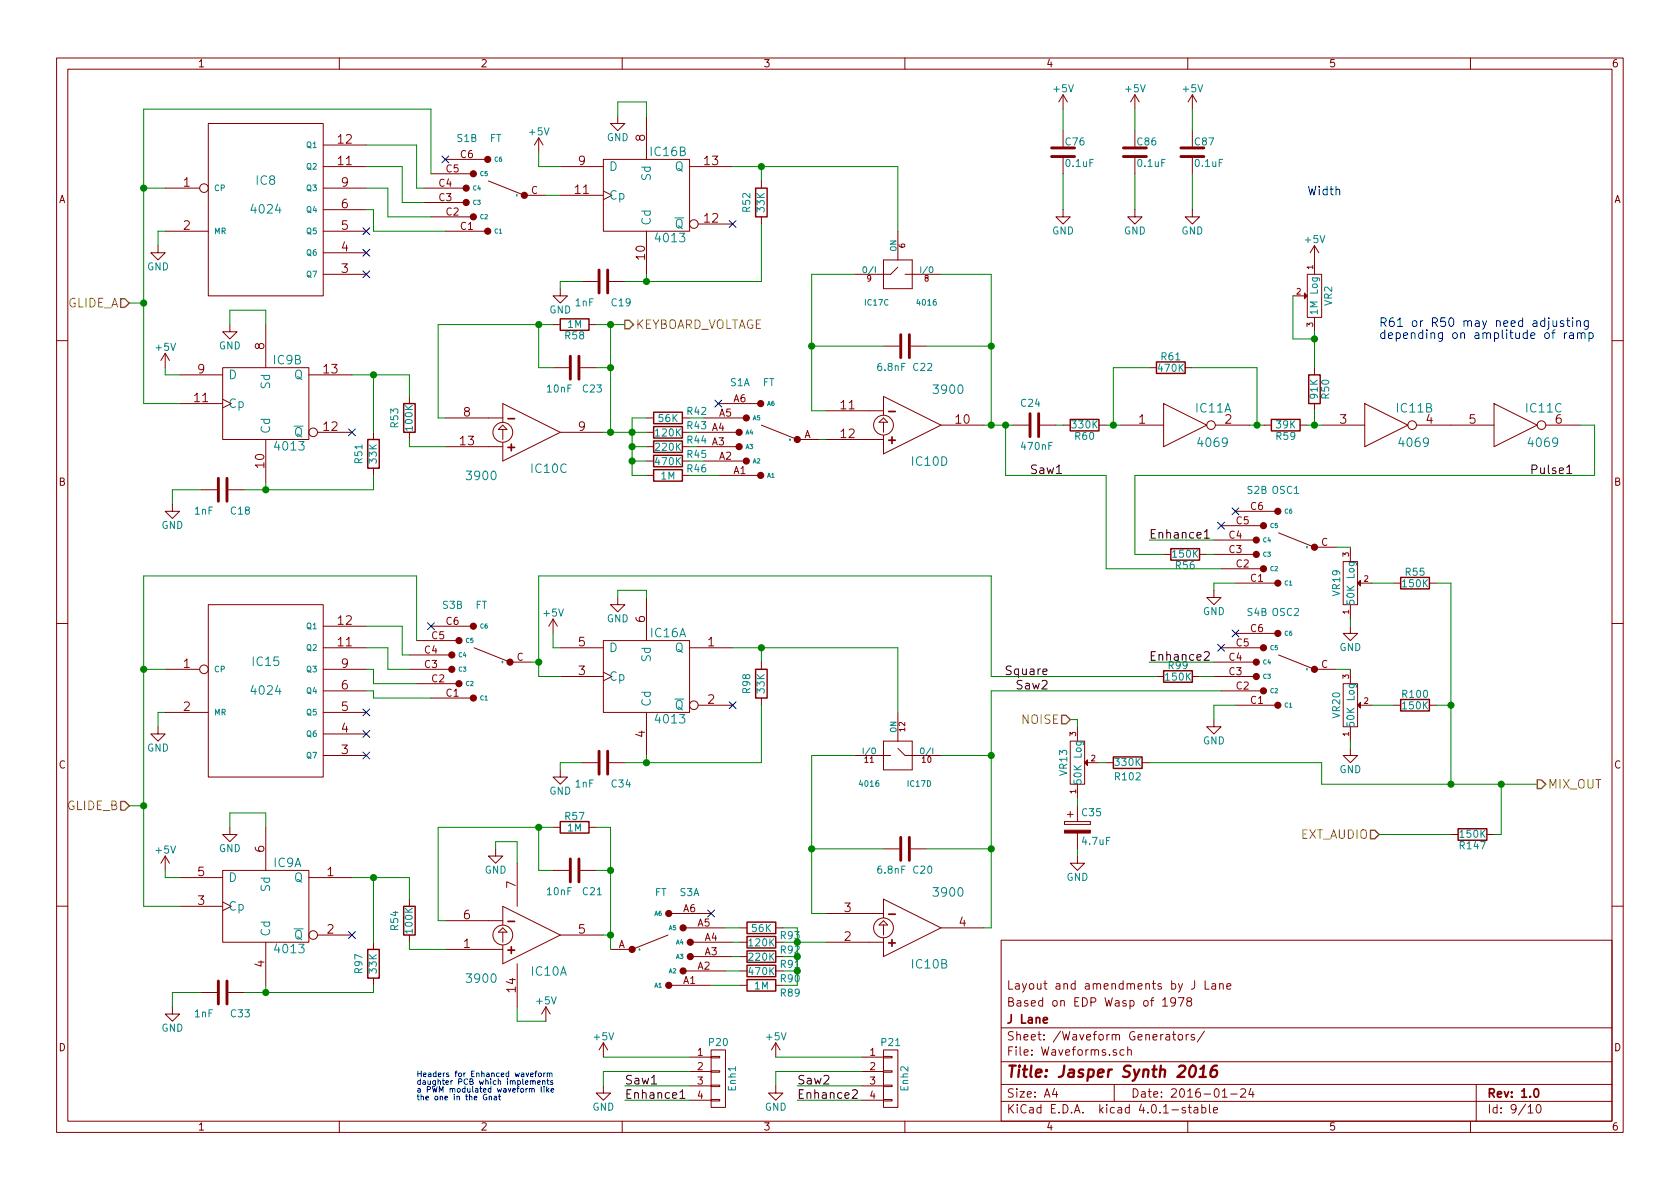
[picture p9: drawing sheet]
<svg xmlns="http://www.w3.org/2000/svg" width="297mm" height="210mm" viewBox="0 0 297 210" stroke-linecap="round" stroke-linejoin="round" font-family="sans-serif">
<g fill="none" stroke="#840000" stroke-width=".18">
<path d="M10 10.3h277v189.9h-277zM12 12.2h273v186.1h-273zM60 10.3v1.9M110 10.3v1.9M160 10.3v1.9M188 16.8v2.5M188 16.8l-.8 1.2M188 16.8l.7 1.2M200.7 16.8v2.5M200.7 16.8l-.8 1.2M200.7 16.8l.7 1.2M210 10.3v1.9"/>
<path d="M210.8 16.8v2.5M210.8 16.8l-.7 1.2M210.8 16.8l.8 1.2M260 10.3v1.9M29.2 33.3h6.1M36.8 21.8h20.3v30.5h-20.3zM57.1 33.3h7.7M57.1 37.1h7.7M57.1 29.5h7.7M57.1 25.6h7.7M74.9 33.3h7.6M74.9 35.8h7.6"/>
<path d="M76.2 38.3h7.6M76.2 30.7h7.6M78.7 28.2h7.7M86.4 32l6.3 2.5M92.5 34.5h4M95.2 24.4l-.7 1.2M95.2 24.4v2.5M95.2 24.4l.8 1.2M99.1 29.5h7.6M99.1 34.5h7.6M106.7 28.2h15.2v12.7h-15.2zM106.7 33.8l1.5 .7-1.5 .8"/>
<path d="M109.2 20.6v1.2h1.3l-1.3 1.3-1.3-1.3h1.3M114.3 20.6v7.6M121.9 29.5h7.6M123.4 39.6h6.1M134.6 32v1.3M134.6 38.3v1.3M188 37.1v1.2h1.2l-1.2 1.3-1.3-1.3h1.3M188 23.1v2.8M188 27.9v2.8M200.7 37.1v1.2h1.2l-1.2 1.3-1.3-1.3h1.3M200.7 23.1v2.8M200.7 27.9v2.8"/>
<path d="M210.8 37.1v1.2h1.3l-1.3 1.3-1.3-1.3h1.3M210.8 23.1v2.8M210.8 27.9v2.8M27.9 43.4v1.3h1.3l-1.3 1.3-1.2-1.3h1.2M29.2 40.9h7.6M40.6 57.4v1.3h1.3l-1.3 1.2-1.2-1.2h1.2M47 57.4v7.6M57.1 40.9h7.7M57.1 48.5h7.7M57.1 44.7h7.7M78.7 40.9h7.7M97.8 57.4h1.3"/>
<path d="M99.1 51v1.3h1.2l-1.2 1.3-1.3-1.3h1.3M102.9 49.8h2.8M104.1 57.4h1.3M107.7 49.8h2.8M114.3 40.9v7.6M151.1 48.5h5.1M156.2 46v2.5zM156.2 46h2.5zM156.2 48.5h1.3zM156.2 48.5v2.5zM156.2 51h5.1zM158.7 46h2.6z"/>
<path d="M158.7 47.2l-1.2 1.3M158.7 40.9v5.1M160 48.5h6.4M161.3 46v5zM228.6 52.3h2M231.1 48.5h2.6v7.6h-2.6zM232.4 43.4v5.1M232.4 56.1v2.6M232.4 43.4l-.8 1.3M232.4 43.4l.8 1.3M10 60.2h2M29.2 62.5l-.8 1.2"/>
<path d="M29.2 62.5v2.5M29.2 62.5l.8 1.2M31.7 66.3h7.7M31.7 71.4h7.7M39.4 65h15.2v12.7h-15.2zM39.4 70.6l1.5 .8-1.5 .7M47 77.7v7.6M54.6 66.3h7.6M56.1 76.4h6.1M66 76.4v1.3M72.4 70.1v1.3M72.4 76.4v1.3"/>
<path d="M78.7 73.9h10.2M78.7 79h10.2M88.1 75.9l.8-.7 .7 .7zM88.9 74.7v-3.3l10.2 5M88.9 75.9v1.8M97.8 65h2.8M99.1 76.4h7.6M99.1 76.4l-10.2 5.1v-3.2M102.6 65h2.8M114.3 76.4h1.3M114.3 73.9h1.3M114.3 79h1.3"/>
<path d="M120.6 76.4h1.3M120.6 73.9h1.3M120.6 79h1.3M123.2 76.4h7.6M123.2 79h7.6M124.5 73.9h7.6M127 71.4h7.6M134.6 75.2l6.4 2.5M140.8 77.7h4M146 72.6h10.2M146 77.7h10.2M155.4 74.7l.8-.8 .7 .8z"/>
<path d="M156.2 73.4v-3.3l10.2 5.1M156.2 74.7v1.7M156.2 61.2h2.8M161 61.2h2.8M166.4 75.2l-10.2 5.1v-3.3M166.4 75.2h7.6M179.1 75.2h2.8M183.9 75.2h2.8M188 75.2h1.2M194.3 75.2h1.3M198.1 75.2h7.6M203.2 65h1.3"/>
<path d="M205.7 71.4l7.7 3.8-7.7 3.8zM209.5 65h1.3M214.9 75.2h6.1M223.5 75.2h1.3M229.9 75.2h1.2M232.4 65v1.3M232.4 71.4v1.2M233.7 75.2h7.6M241.3 71.4l7.6 3.8-7.6 3.8zM250.4 75.2h13.8M264.2 71.4l7.6 3.8-7.6 3.8zM273.3 75.2h6.1"/>
<path d="M285 60.2h2M30.5 89.1v1.3h1.2l-1.2 1.3-1.3-1.3h1.3M35.6 86.6h2.8M40.4 86.6h2.8M66 82.8v1.3M114.3 84.1h1.3M114.3 81.5h1.3M120.6 84.1h1.3M120.6 81.5h1.3M124.5 81.5h7.6M127 84.1h7.6M205.7 98h1.3"/>
<path d="M212.1 98h1.3M214.6 98h7.6M214.6 95.5h7.6M215.9 93h7.6M218.4 90.4h7.7M226.1 94.2l6.3 2.6M232.2 96.8h4M237.5 99.3h2.5v7.6h-2.5zM238.8 96.8v2.5M10 110.3h2M29.2 118.4h6.1M36.8 106.9h20.3v30.5h-20.3z"/>
<path d="M57.1 118.4h7.7M57.1 114.5h7.7M57.1 110.7h7.7M72.4 118.4h7.6M72.4 115.8h7.6M73.7 113.3h7.6M76.2 110.7h7.6M83.8 114.5l6.4 2.6M90 117.1h4M97.8 109.5l-.8 1.2M97.8 109.5v2.5M97.8 109.5l.8 1.2"/>
<path d="M99.1 114.5h7.6M99.1 119.6h7.6M106.7 113.3h15.2v12.7h-15.2zM106.7 118.9l1.5 .7-1.5 .8M109.2 105.7v1.2h1.3l-1.3 1.3-1.3-1.3h1.3M114.3 105.7v7.6M121.9 114.5h7.6M134.6 117.1v1.3M204.5 119.6h1.2M210.8 119.6h1.3M214.6 104.4v1.3h1.3l-1.3 1.2-1.2-1.2h1.2M214.6 119.6h7.6"/>
<path d="M214.6 117.1h7.6M215.9 114.5h7.6M215.9 100.6h7.6M218.4 103.1h7.7M218.4 112h7.7M226.1 115.8l6.3 2.6M232.2 118.4h4M238.8 110.7v1.3h1.2l-1.2 1.3-1.3-1.3h1.3M238.8 106.9v2.6M238.8 118.4v2.5M240.5 103.1h2.1M246.4 103.1h1.2"/>
<path d="M252.7 103.1h1.3M285 110.3h2M27.9 128.5v1.3h1.3l-1.3 1.3-1.2-1.3h1.2M29.2 126h7.6M57.1 126h7.7M57.1 133.6h7.7M57.1 129.8h7.7M57.1 122.2h7.7M73.7 120.9h7.6M76.2 123.4h7.6M99.1 136.1v1.3h1.2l-1.2 1.3-1.3-1.3h1.3M102.9 134.9h2.8"/>
<path d="M107.7 134.9h2.8M114.3 126v7.6M123.4 124.7h6.1M134.6 123.4v1.3M151.1 133.6h6.4M156.2 131.1h2.5zM156.2 136.1h5.1zM156.2 131.1v5zM158.7 131.1h2.6zM158.7 126v5.1M158.7 132.3l1.3 1.3M160 133.6h1.3z"/>
<path d="M161.3 131.1v2.5zM161.3 133.6v2.5zM161.3 133.6h5.1M189.2 131.1h2.6v7.6h-2.6zM190.5 128.5v2.6M190.5 138.7v2.5M192.3 134.9h2M195.6 134.9h1.2M201.9 134.9h1.3M214.6 127.2v1.3h1.3l-1.3 1.3-1.2-1.3h1.2M215.9 122.2h7.6M218.4 124.7h7.7"/>
<path d="M237.5 120.9h2.5v7.6h-2.5zM238.8 132.3v1.3h1.2l-1.2 1.3-1.3-1.3h1.3M238.8 128.5v2.6M240.5 124.7h2.1M246.4 124.7h1.2M252.7 124.7h1.3M29.2 151.4v2.5M29.2 151.4l-.8 1.2M29.2 151.4l.8 1.2M31.7 155.2h7.7M39.4 153.9h15.2v12.7h-15.2zM39.4 159.5l1.5 .8-1.5 .7"/>
<path d="M40.6 146.3v1.3h1.3l-1.3 1.2-1.2-1.2h1.2M47 146.3v7.6M54.6 155.2h7.6M72.4 159v1.3M87.6 150.1v1.3h1.3l-1.3 1.2-1.2-1.2h1.2M91.4 152.6v7.7M97.8 153.9h2.8M97.8 146.3h1.3M102.6 153.9h2.8M104.1 146.3h1.3M156.2 150.1h2.8M161 150.1h2.8"/>
<path d="M188.2 145.3v.5zM188.2 145.8h4.6zM188.2 145.3h4.6zM188.7 144h1M189.2 143.5v1M190.5 151.4v1.2h1.3l-1.3 1.3-1.3-1.3h1.3M190.5 142.5v2.8M190.5 147.3v2.8M192.8 145.3v.5zM256.5 147.6h1.3M262.9 147.6h1.3M10 160.2h2"/>
<path d="M30.5 178v1.3h1.2l-1.2 1.3-1.3-1.3h1.3M31.7 160.3h7.7M35.6 175.5h2.8M40.4 175.5h2.8M47 166.6v7.6M56.1 165.3h6.1M66 166.6v1.3M66 173v1.2M72.4 165.3v1.3M78.7 162.8h10.2M78.7 167.9h10.2M88.1 164.8l.8-.7 .7 .7z"/>
<path d="M88.9 163.6v-3.3l10.2 5M88.9 164.8v1.8M91.4 170.4v7.6M96.5 178l-.7 1.3M96.5 178v2.6M96.5 178l.8 1.3M99.1 165.3l-10.2 5.1v-3.2M99.1 165.3h7.6M107.9 167.9h4M118.1 161.5h7.6M118.1 165.3l-6.3 2.6M118.1 174.2h7.6"/>
<path d="M120.6 164.1h7.7M120.6 171.7h7.7M121.9 166.6h7.6M121.9 169.2h7.6M130.8 166.6h1.3M130.8 164.1h1.3M130.8 174.2h1.3M130.8 171.7h1.3M130.8 169.2h1.3M137.2 166.6h1.2M137.2 164.1h1.2M137.2 174.2h1.2"/>
<path d="M137.2 171.7h1.2M137.2 169.2h1.2M146 161.5h10.2M146 166.6h10.2M155.4 163.6l.8-.8 .7 .8zM156.2 162.3v-3.3l10.2 5.1M156.2 163.6v1.7M166.4 164.1l-10.2 5.1v-3.3M166.4 164.1h7.6M177 166.3h108v32h-108zM205.6 176.9l.4-.5v1.5M205.6 177.9h.8"/>
<path d="M207.8 177.1l-.2 .3h-.3l-.3-.3v-.4l.1-.2 .5-.1 .2 .2a1.19 1.19 0 0 1-.2 1.2l-.5 .1M208.3 176.4h1l-.6 1.5M210.1 177.1l-.3-.3 .1-.2 .2-.2 .4 .1 .2 .2-.1 .2-.6 .2a.48 .48 0 0 0-.1 .7l.2 .1 .5-.1a.48 .48 0 0 0-.2-.7M213.1 173.4v1.5h.7M214.3 174h.6v.9M214.9 174.3l-.4 .1-.3 .2 .3 .3 .4-.1M215.6 174.1l.2-.2 .4 .1 .1 .9M215.6 173.9v1M216.9 174.4l.7-.1v-.3l-.5-.1-.2 .2 .1 .7h.6M285 160.2h2M60 198.3v1.9M106.7 192v1.3h1.2l-1.2 1.3-1.3-1.3h1.3"/>
<path d="M106.7 184.4l-.8 1.3M106.7 184.4v2.5M106.7 184.4l.7 1.3M110 198.3v1.9M121.9 186.9h3.8M121.9 189.5h3.8M121.9 192h3.8M121.9 194.6h3.8M125.7 194.4h1.6v.3h-1.6zM125.7 191.9h1.6v.2h-1.6zM125.7 189.4h1.6v.2h-1.6zM125.7 186.8h1.6v.3h-1.6z"/>
<path d="M125.7 185.7h2.6v10.1h-2.6zM137.2 192v1.3h1.2l-1.2 1.3-1.3-1.3h1.3M137.2 184.4l-.8 1.3M137.2 184.4v2.5M137.2 184.4l.7 1.3M152.4 186.9h3.8M152.4 189.5h3.8M152.4 192h3.8M152.4 194.6h3.8M156.2 194.4h1.5v.3h-1.5zM156.2 191.9h1.5v.2h-1.5zM156.2 189.4h1.5v.2h-1.5z"/>
<path d="M156.2 186.8h1.5v.3h-1.5zM156.2 185.7h2.5v10.1h-2.5zM160 198.3v1.9M177 194.8h108M177 191.8h108M177 187.8h108M177 181.8h108M186.4 192.5l-.3 1h.9M186.8 193v1M197 191.8v3M198.7 185.7l-.4-.1-.3 .3 .1 .6 .2 .1 .4-.1M199.4 185.7l.2-.1 .4 .1v.9"/>
<path d="M199.4 185.1v1.5M207.3 182.9h.6M207.5 182.4v1.3l.4 .2M208.4 183.1l.2-.2 .4 .2 .1 .5-.1 .2-.4 .1-.2-.1zM209.6 195.9a.37 .37 0 0 0-.6 .1l.1 .3 .5 .1 .1 .1-.3 .3-.4-.1M209.7 182.9v1M210 198.3v1.9M210.1 195.8h.5M210.2 182.9l-.5 .3M210.3 195.3v1.3l.3 .2M211.2 195.9h.5l.1 .9M211.2 183a.37 .37 0 0 0-.6 .1l.1 .3 .5 .1 .1 .1-.3 .3-.4-.1"/>
<path d="M211.8 196.2l-.5 .1-.2 .2 .2 .3 .5-.1M212.5 195.9l.4-.1 .3 .3-.1 .6h-.6M212.5 195.3v1.5M213 182.3l-1.3 2M213.8 195.3v1.3l.2 .2M214.6 196.3l.7-.1-.1-.3-.4-.1-.2 .2v.7h.6M216.1 194h.9M217.6 193.5h1.1M219.4 192.7l.2-.2h.4l.2 .5-.9 1h.9M221.2 192.5l-.4 1h.9M221.5 193v1M260 198.3v1.9"/>
<path d="M261 191.8v6.5M270.2 195.8l.4-.5v1.5M270.2 196.8h.8M271.8 195.5l.2-.2a.81 .81 0 0 1 .5 .6 .81 .81 0 0 1-.2 .8l-.2 .1a.79 .79 0 0 1-.3-1.3z"/>
<circle cx="36.1" cy="33.3" r=".76"/>
<circle cx="122.7" cy="39.6" r=".76"/>
<circle cx="55.4" cy="76.4" r=".76"/>
<circle cx="88.9" cy="76.4" r="1.75"/>
<circle cx="156.2" cy="75.2" r="1.75"/>
<circle cx="214.1" cy="75.2" r=".76"/>
<circle cx="249.7" cy="75.2" r=".76"/>
<circle cx="272.5" cy="75.2" r=".76"/>
<circle cx="36.1" cy="118.4" r=".76"/>
<circle cx="122.7" cy="124.7" r=".76"/>
<circle cx="55.4" cy="165.3" r=".76"/>
<circle cx="88.9" cy="165.3" r="1.75"/>
<circle cx="156.2" cy="164.1" r="1.75"/>
</g>
<path d="M271.3 192.7l.3-.2a.81 .81 0 0 1 .5 .6 .81 .81 0 0 1-.2 .8l-.2 .1a.79 .79 0 0 1-.4-1.3z" fill="none" stroke="#840000" stroke-width=".3"/>
<path d="M210.7 188.5a.45 .45 0 0 1 .7 .3 1.19 1.19 0 0 1-.8 1.6l-.2-.1a1.48 1.48 0 0 1 .3-1.8zM212.1 190.4h1.1M212.2 189l.7-.6-.3 2M215.2 188.4a.93 .93 0 0 0-1.1 .9v1l.3 .1 .5-.1a.82 .82 0 0 0 .2-.9l-.2-.2a.69 .69 0 0 0-.8 .4" fill="none" stroke="#840000" stroke-width=".41"/>
<g fill="none" stroke="#840000" stroke-width=".51">
<path d="M185.9 27.7h4.1M185.9 26.2h4.1M198.6 27.7h4.1M198.6 26.2h4.1M208.8 27.7h4.1M208.8 26.2h4.1M105.9 47.7v4.1M107.4 47.7v4.1M159.3 59.2v4M160.8 59.2v4M100.8 63v4.1M102.4 63v4.1"/>
<path d="M182.1 73.1v4.1M183.6 73.1v4.1M38.6 84.6v4M40.1 84.6v4M105.9 132.8v4.1M107.4 132.8v4.1M100.8 151.9v4.1M102.4 151.9v4.1M159.3 148.1v4M160.8 148.1v4M38.6 173.5v4M40.1 173.5v4"/>
</g>
<g fill="none" stroke="#840000" stroke-width=".25">
<path d="M133.6 33.3h2v5h-2zM99.1 56.4h5v2h-5zM65 77.7h2.1v5.1h-2.1zM71.4 71.4h2v5h-2zM115.6 78h5v2h-5zM115.6 75.4h5v2.1h-5zM115.6 72.9h5v2h-5zM189.2 74.2h5.1v2h-5.1zM204.5 64h5v2h-5zM224.8 74.2h5.1v2h-5.1zM231.4 66.3h2v5.1h-2zM115.6 83.1h5v2h-5z"/>
<path d="M115.6 80.5h5v2h-5zM207 97h5.1v2.1h-5.1zM133.6 118.4h2v5h-2zM205.7 118.6h5.1v2h-5.1zM247.6 102.1h5.1v2h-5.1zM196.8 133.9h5.1v2h-5.1zM247.6 123.7h5.1v2h-5.1zM99.1 145.3h5v2h-5zM257.8 146.6h5.1v2h-5.1zM65 167.9h2.1v5.1h-2.1zM71.4 160.3h2v5h-2zM132.1 173.2h5.1v2.1h-5.1z"/>
<path d="M132.1 170.7h5.1v2h-5.1zM132.1 168.1h5.1v2.1h-5.1zM132.1 165.6h5.1v2h-5.1zM132.1 163.1h5.1v2h-5.1z"/>
</g>
<g fill="#840000" stroke="#840000" stroke-width=".2">
<circle cx="130.7" cy="76.4" r=".53"/>
<circle cx="130.7" cy="79" r=".53"/>
<circle cx="132" cy="73.9" r=".53"/>
<circle cx="132" cy="81.5" r=".53"/>
<circle cx="134.5" cy="71.4" r=".53"/>
<circle cx="134.5" cy="84.1" r=".53"/>
<circle cx="141" cy="77.7" r=".53"/>
<circle cx="82.4" cy="33.3" r=".53"/>
<circle cx="82.4" cy="35.8" r=".53"/>
<circle cx="83.7" cy="30.7" r=".53"/>
<circle cx="83.7" cy="38.3" r=".53"/>
<circle cx="86.2" cy="28.2" r=".53"/>
<circle cx="86.2" cy="40.9" r=".53"/>
<circle cx="92.7" cy="34.5" r=".53"/>
<circle cx="122" cy="166.6" r=".53"/>
<circle cx="122" cy="169.2" r=".53"/>
<circle cx="120.8" cy="164.1" r=".53"/>
<circle cx="120.8" cy="171.7" r=".53"/>
<circle cx="118.2" cy="161.5" r=".53"/>
<circle cx="118.2" cy="174.2" r=".53"/>
<circle cx="111.8" cy="167.9" r=".53"/>
<circle cx="79.9" cy="115.8" r=".53"/>
<circle cx="79.9" cy="118.4" r=".53"/>
<circle cx="81.2" cy="113.3" r=".53"/>
<circle cx="81.2" cy="120.9" r=".53"/>
<circle cx="83.7" cy="110.7" r=".53"/>
<circle cx="83.7" cy="123.4" r=".53"/>
<circle cx="90.2" cy="117.1" r=".53"/>
<circle cx="222.1" cy="95.5" r=".53"/>
<circle cx="222.1" cy="98" r=".53"/>
<circle cx="223.4" cy="93" r=".53"/>
<circle cx="223.4" cy="100.6" r=".53"/>
<circle cx="225.9" cy="90.4" r=".53"/>
<circle cx="225.9" cy="103.1" r=".53"/>
<circle cx="232.4" cy="96.8" r=".53"/>
<circle cx="222.1" cy="117.1" r=".53"/>
<circle cx="222.1" cy="119.6" r=".53"/>
<circle cx="223.4" cy="114.5" r=".53"/>
<circle cx="223.4" cy="122.2" r=".53"/>
<circle cx="225.9" cy="112" r=".53"/>
<circle cx="225.9" cy="124.7" r=".53"/>
<circle cx="232.4" cy="118.4" r=".53"/>
</g>
<g fill="none" stroke="#000084" stroke-width=".18">
<path d="M78.1 27.6l1.2 1.2M79.3 27.6l-1.2 1.2M128.9 39l1.2 1.2M130.1 39l-1.2 1.2M64.2 40.3l1.2 1.2M64.2 44.1l1.2 1.2M64.2 47.9l1.2 1.2M65.4 40.3l-1.2 1.2M65.4 44.1l-1.2 1.2M65.4 47.9l-1.2 1.2M61.6 75.8l1.2 1.3M62.8 75.8l-1.2 1.3"/>
<path d="M126.4 70.8l1.2 1.2M127.6 70.8l-1.2 1.2M215.3 92.3l1.2 1.3M216.5 92.3l-1.2 1.3M217.8 89.8l1.2 1.2M219 89.8l-1.2 1.2M75.6 110.1l1.2 1.2M76.8 110.1l-1.2 1.2M215.3 113.9l1.2 1.3M216.5 113.9l-1.2 1.3M217.8 111.4l1.2 1.2M219 111.4l-1.2 1.2"/>
<path d="M64.2 125.4l1.2 1.2M64.2 129.2l1.2 1.2M64.2 133l1.2 1.2M65.4 133l-1.2 1.2M65.4 125.4l-1.2 1.2M65.4 129.2l-1.2 1.2M128.9 124.1l1.2 1.2M130.1 124.1l-1.2 1.2M61.6 164.7l1.2 1.3M62.8 164.7l-1.2 1.3M125.1 160.9l1.2 1.2M126.3 160.9l-1.2 1.2"/>
</g>
<g fill="#840000" stroke="#840000" stroke-width=".18">
<path d="M230.6 51.8l.5 .5-.5 .5z"/>
<path d="M192.3 134.4v1l-.5-.5z"/>
<path d="M188.2 146.8h4.6v.5h-4.6z"/>
<path d="M240.5 102.6v1l-.5-.5z"/>
<path d="M240.5 124.2v1l-.5-.5z"/>
</g>
<path d="M212.9 94.1l.5-.5v1.6M212.9 95.2h.9M277 82.6l.5-.4v1.5M277 83.7h.9M212.9 115.4l.3-.2h.3l.2 .2 .1 .3-.1 .2-.8 .9h.9M120.2 193.1l.5-.4v1.5M120.2 194.2h.9M150.7 192.9l.2-.2h.4l.2 .2 .1 .2-.1 .3-.9 .8h1" fill="none" stroke="#000" stroke-width=".18"/>
<path d="M238.6 99.4l1.1 .1 .1 .5M238.6 99.4v.4l.2 .2 .5-.1v-.5M190.3 131.2h1.2v.5M190.4 131.2l-.1 .3 .3 .3 .5-.1v-.5M238.6 121l1.1 .1 .1 .5M238.6 121v.4l.2 .2 .5-.1v-.5" fill="none" stroke="#008484" stroke-width=".18"/>
<g fill="none" stroke="#008400" stroke-width=".18">
<path d="M188 19.3v3.8M200.7 19.3v3.8M210.8 19.3v3.8M25.4 33.3h3.8M64.8 37.1h1.2v3.8h12.7M64.8 33.3h3.8v5h7.6M64.8 25.6h8.9v7.7h1.2M64.8 29.5h6.3v6.3h3.8M76.2 30.7v-11.4h-50.8v52.1h6.3M95.2 26.9v2.6h3.9M96.5 34.5h2.6M109.2 20.6v-2.6h5.1v2.6"/>
<path d="M129.5 29.5h29.2v11.4M134.6 39.6v10.2h-24.1M134.6 29.5v2.5M188 30.7v6.4M200.7 30.7v6.4M210.8 30.7v6.4M22.9 53.6h2.5M29.2 40.9h-1.3v2.5M40.6 57.4v-2.5h6.4v2.5M95.2 57.4v7.6h2.6M97.8 57.4h-20.3v16.5h1.2M102.9 49.8h-3.8v1.2"/>
<path d="M105.4 57.4h5.1M107.9 57.4v19M114.3 48.5v1.3M151.1 48.5h-7.6v24.1h2.5M166.4 48.5h8.9v26.7M228.6 52.3v7.6h3.8M232.4 58.7v6.3M29.2 65v1.3h2.5M62.2 66.3h10.2v3.8M66 66.3v10.1M72.4 77.7v1.3h6.3M105.4 65h2.5"/>
<path d="M106.7 76.4h7.6M111.8 79h2.5M114.3 73.9h-2.5v10.2h2.5M143.5 61.2h12.7M144.8 77.7h1.2M163.8 61.2h11.5M174 75.2h5.1M177.8 75.2v8.9h17.8v16.5h20.3M186.7 75.2h1.3M195.6 75.2h2.5M203.2 65h-6.4v10.2M210.8 65h11.4v10.2"/>
<path d="M221 75.2h2.5M231.1 75.2h2.6M232.4 72.6v2.6M279.4 75.2h2.5v8.9h-81.2v13.9h5M35.6 86.6h-5.1v2.5M47 85.3v1.3M66 84.1v2.5h-22.8M111.8 81.5h2.5M121.9 84.1h5.1M203.2 95.5h11.4M213.4 98h1.2M236.2 96.8h2.6"/>
<path d="M25.4 118.4h3.8M64.8 118.4h1.2v2.5h7.7M64.8 114.5h3.8v3.9h3.8M64.8 110.7h6.3v5.1h1.3M73.7 113.3v-11.5h-48.3v58.5h6.3M94 117.1h1.2M97.8 112v2.5h1.3M99.1 119.6h-3.9v-17.8h80.1v17.8h29.2M109.2 105.7v-1.3h5.1v1.3M129.5 114.5h29.2v11.5M134.6 114.5v2.6M203.2 117.1h11.4"/>
<path d="M212.1 119.6h2.5M218.4 103.1h-3.8v1.3M236.2 118.4h2.6M238.8 109.5v1.2M242.6 103.1h3.8M254 103.1h2.5v35.6M29.2 126h-1.3v2.5M64.8 122.2h1.2v1.2h10.2M102.9 134.9h-3.8v1.2M114.3 133.6v1.3M134.6 124.7v10.2h-24.1M151.1 133.6h-7.6v27.9h2.5"/>
<path d="M166.4 133.6h8.9M189.2 127.2h1.3v1.3M194.3 134.9h1.3M203.2 134.9h30.5v3.8h38.1M215.9 122.2h-40.6v41.9h-1.3M218.4 124.7h-3.8v2.5M238.8 131.1v1.2M242.6 124.7h3.8M254 124.7h2.5M265.4 138.7v8.9h-1.2M22.9 142.5h2.5M29.2 153.9v1.3h2.5"/>
<path d="M40.6 146.3v-2.5h6.4v2.5M62.2 155.2h10.2v3.8M66 155.2v11.4M87.6 150.1v-1.3h3.8v3.8M95.2 146.3v7.6h2.6M97.8 146.3h-20.3v16.5h1.2M105.4 146.3h2.5v21.6M105.4 153.9h2.5M143.5 150.1h12.7M163.8 150.1h11.5M190.5 141.2v1.3M190.5 150.1v1.3"/>
<path d="M243.8 147.6h12.7M35.6 175.5h-5.1v2.5M47 174.2v1.3M66 174.2v1.3h-22.8M72.4 166.6v1.3h6.3M91.4 178v2.6h5.1M106.7 165.3h1.2M125.7 174.2h5.1M128.3 164.1h2.5M128.3 171.7h2.5M129.5 169.2h1.3M129.5 166.6h1.3"/>
<path d="M138.4 164.1h2.6v10.1M138.4 166.6h7.6M106.7 186.9h15.2M110.5 194.6h11.4M110.5 192h11.4M121.9 189.5h-15.2v2.5M137.2 186.9h15.2M141 194.6h11.4M141 192h11.4M152.4 189.5h-15.2v2.5"/>
</g>
<g fill="#008400" stroke="#008400" stroke-width=".25">
<circle cx="108" cy="57.4" r=".51"/>
<circle cx="108" cy="65" r=".51"/>
<circle cx="95.3" cy="57.4" r=".51"/>
<circle cx="111.8" cy="76.4" r=".51"/>
<circle cx="111.8" cy="79" r=".51"/>
<circle cx="111.8" cy="81.5" r=".51"/>
<circle cx="108" cy="76.4" r=".51"/>
<circle cx="66" cy="66.3" r=".51"/>
<circle cx="47" cy="86.6" r=".51"/>
<circle cx="25.4" cy="53.6" r=".51"/>
<circle cx="114.3" cy="49.8" r=".51"/>
<circle cx="25.4" cy="33.3" r=".51"/>
<circle cx="175.3" cy="61.2" r=".51"/>
<circle cx="143.5" cy="61.2" r=".51"/>
<circle cx="134.6" cy="29.5" r=".51"/>
<circle cx="175.3" cy="75.2" r=".51"/>
<circle cx="177.8" cy="75.2" r=".51"/>
<circle cx="196.9" cy="75.2" r=".51"/>
<circle cx="222.3" cy="75.2" r=".51"/>
<circle cx="232.4" cy="75.2" r=".51"/>
<circle cx="108" cy="153.9" r=".51"/>
<circle cx="95.3" cy="146.3" r=".51"/>
<circle cx="141" cy="166.6" r=".51"/>
<circle cx="141" cy="169.2" r=".51"/>
<circle cx="141" cy="171.7" r=".51"/>
<circle cx="108" cy="165.3" r=".51"/>
<circle cx="66" cy="155.2" r=".51"/>
<circle cx="47" cy="175.5" r=".51"/>
<circle cx="25.4" cy="142.5" r=".51"/>
<circle cx="114.3" cy="134.9" r=".51"/>
<circle cx="25.4" cy="118.4" r=".51"/>
<circle cx="175.3" cy="150.1" r=".51"/>
<circle cx="143.5" cy="150.1" r=".51"/>
<circle cx="134.6" cy="114.5" r=".51"/>
<circle cx="175.3" cy="133.6" r=".51"/>
<circle cx="256.5" cy="138.7" r=".51"/>
<circle cx="256.5" cy="124.7" r=".51"/>
<circle cx="95.3" cy="117.1" r=".51"/>
<circle cx="265.4" cy="138.7" r=".51"/>
<circle cx="232.4" cy="59.9" r=".51"/>
</g>
<path d="M21.3 52.8h.8l.8 .8-.8 .8h-.8zM110.5 56.6h.8l.7 .8-.7 .8h-.8zM187.7 126.5h.8l.7 .7-.7 .8h-.8zM271.8 137.9h.7l.8 .8-.8 .7h-.7zM21.3 141.7h.8l.8 .8-.8 .8h-.8zM242.3 146.8h.8l.7 .8-.7 .7h-.8z" fill="none" stroke="#848400" stroke-width=".25"/>
<g fill="none" stroke="#0000c2" stroke-width=".18">
<path d="M274.4 58.8h.6M274.6 56.7v.8a.38 .38 0 0 0 .6 .1M275 58.3l-.3 .1-.1 .2v1.3M275.2 56.7v1M276.5 56.8l-.4-.1-.2 .2v.2l.6 .2v.4h-.6M276.6 58.8v1.1M277 56.7h.6M277 58.8l-.2 .1-.2 .3M277.2 56.2v1.3l.4 .2M277.5 58.9h.6l.1 1M278.1 56.2v.2M278.1 56.7v1"/>
<path d="M278.2 59.2l-.5 .1a.3 .3 0 0 0-.2 .3 .3 .3 0 0 0 .2 .3l.5-.1M278.8 56.9l.1-.1a.36 .36 0 0 1 .6 .1v.8M278.8 56.7v1M278.9 59l.1-.1a.36 .36 0 0 1 .6 .2v.8M278.9 58.8v1.1M279.6 59.1a.35 .35 0 0 1 .3-.3 .35 .35 0 0 1 .3 .3v.8M280.8 56.7v1.3l-.3 .2h-.3M280.8 56.8a.48 .48 0 0 0-.6 .1v.7a.48 .48 0 0 0 .6 .1M280.9 58.9a.48 .48 0 0 1 .7 .1v.7a.48 .48 0 0 1-.7 .1M280.9 58.8v1.6M86 193.6a.45 .45 0 0 0-.6 .4 .45 .45 0 0 0 .7 .4v-.3h-.2M86.5 193.9h.4v.6"/>
<path d="M86.5 193.8v.7M87.4 193.9h.4v.6M87.8 194.1l-.5 .2 .2 .2h.3M88.1 193.8h.4M88.3 193.5v.9l.2 .1M93.8 191.2h.4v.6M93.8 190.1l.5-.1-.1-.2-.2-.1-.2 .2 .1 .4h.3M94 192.6l.2-.1h.2l.1 .6M94.2 191.3l.2-.2 .2 .1v.6M94.6 189.7h.3M94.9 189.4l-.2 .2v.8M95 191.4l.5-.1v-.1l-.3-.1-.2 .2 .1 .4h.4"/>
<path d="M95.2 189.8l.2-.1 .3 .1v.4l-.1 .1h-.4zM95.7 192.1v.9l.1 .1M95.9 191.2h.4l.1 .6M95.9 191.1v.7M96.1 189.7v.7M96.2 192.1v.1M96.2 192.5v.6M96.4 189.7l-.3 .2M96.7 192.1v1M96.7 191.1h.4M96.7 189.8h.4l.1 .6M96.7 189.7v.7"/>
<path d="M96.8 192.8l.3 .3M96.8 190.8v.8l.3 .2M97.1 192.5l-.4 .4M97.2 189.9l.1-.2 .3 .1v.6M97.4 192.8l.5-.1v-.2h-.3l-.2 .1 .1 .5h.4M97.7 191.2l-.2-.1-.2 .2 .4 .2v.2h-.4"/>
</g>
<text font-size="2.8" fill="#840000" x="178" y="190.5">Title: Jasper Synth 2016</text>
<g font-size="2.1" fill="#840000">
<text x="59.8" y="29.2">11</text>
<text x="59.8" y="25.4">12</text>
<text x="102.3" y="29.2">9</text>
<text x="114" y="25" transform="rotate(-90 114 25)">8</text>
<text x="124.6" y="29.2">13</text>
<text x="32.4" y="33">1</text>
<text x="60.4" y="33">9</text>
<text x="101.7" y="34.3">11</text>
<text x="32.4" y="40.6">2</text>
<text x="60.4" y="40.6">5</text>
<text x="60.4" y="36.8">6</text>
<text x="124.6" y="39.4">12</text>
<text x="60.4" y="44.4">4</text>
<text x="114" y="45.9" transform="rotate(-90 114 45.9)">10</text>
<text x="60.4" y="48.3">3</text>
<text x="46.7" y="61.8" transform="rotate(-90 46.7 61.8)">8</text>
<text x="34.4" y="71.1">11</text>
<text x="35" y="66">9</text>
<text x="57.3" y="66">13</text>
<text x="57.3" y="76.2">12</text>
<text x="82" y="73.7">8</text>
<text x="90" y="74.7">-</text>
<text x="102.3" y="76.2">9</text>
<text x="148.7" y="72.4">11</text>
<text x="148.7" y="77.5">12</text>
<text x="157.4" y="73.4">-</text>
<text x="169" y="74.9">10</text>
<text x="201.3" y="74.9">1</text>
<text x="216.6" y="74.9">2</text>
<text x="236.9" y="74.9">3</text>
<text x="252.1" y="74.9">4</text>
<text x="259.8" y="74.9">5</text>
<text x="275" y="74.9">6</text>
<text x="46.7" y="82.7" transform="rotate(-90 46.7 82.7)">10</text>
<text x="81.4" y="78.7">13</text>
<text x="89.8" y="79.8">+</text>
<text x="157.1" y="78.5">+</text>
<text x="59.8" y="110.5">12</text>
<text x="114" y="110.1" transform="rotate(-90 114 110.1)">6</text>
<text x="32.4" y="118.1">1</text>
<text x="59.8" y="114.3">11</text>
<text x="60.4" y="118.1">9</text>
<text x="102.3" y="119.4">3</text>
<text x="102.3" y="114.3">5</text>
<text x="125.1" y="114.3">1</text>
<text x="32.4" y="125.7">2</text>
<text x="60.4" y="125.7">5</text>
<text x="60.4" y="121.9">6</text>
<text x="125.1" y="124.5">2</text>
<text x="60.4" y="129.5">4</text>
<text x="114" y="130.4" transform="rotate(-90 114 130.4)">4</text>
<text x="60.4" y="133.3">3</text>
<text x="35" y="154.9">5</text>
<text x="46.7" y="150.7" transform="rotate(-90 46.7 150.7)">6</text>
<text x="57.8" y="154.9">1</text>
<text x="35" y="160">3</text>
<text x="91.2" y="157" transform="rotate(-90 91.2 157)">7</text>
<text x="149.3" y="161.3">3</text>
<text x="57.8" y="165.1">2</text>
<text x="82" y="167.6">1</text>
<text x="82" y="162.6">6</text>
<text x="90" y="163.6">-</text>
<text x="102.3" y="165.1">5</text>
<text x="149.3" y="166.4">2</text>
<text x="157.1" y="167.4">+</text>
<text x="157.4" y="162.3">-</text>
<text x="169.6" y="163.8">4</text>
<text x="46.7" y="171" transform="rotate(-90 46.7 171)">4</text>
<text x="89.8" y="168.7">+</text>
<text x="91.2" y="175.4" transform="rotate(-90 91.2 175.4)">14</text>
<text x="178" y="178">Based on EDP Wasp of 1978</text>
<text x="178" y="175">Layout and amendments by J Lane</text>
<text x="178" y="184">Sheet: /Waveform Generators/</text>
<text x="178" y="181">J Lane</text>
<text x="178" y="186.7">File: Waveforms.sch</text>
<text x="178" y="196.9">KiCad E.D.A. kicad 4.0.1-stable</text>
<text x="178" y="194.1">Size: A4</text>
<text x="200" y="194.1">Date: 2016-01-24</text>
<text x="263" y="194.1">Rev: 1.0</text>
<text x="263" y="196.9">Id: 9/10</text>
</g>
<g font-size="2.1" fill="#008484">
<text x="115.1" y="27.6">IC16B</text>
<text x="45.3" y="32.7">IC8</text>
<text x="107.7" y="30.2">D</text>
<text x="107.7" y="35.3">Cp</text>
<text x="115.1" y="31.9" transform="rotate(-90 115.1 31.9)">Sd</text>
<text x="119.3" y="30.2">Q</text>
<text x="44.6" y="37.8">4024</text>
<text x="115.1" y="39.9" transform="rotate(-90 115.1 39.9)">Cd</text>
<text x="119.3" y="40.4">Q</text>
<text x="116.1" y="42.8">4013</text>
<text x="48.4" y="64.4">IC9B</text>
<text x="40.4" y="67.1">D</text>
<text x="47.8" y="68.8" transform="rotate(-90 47.8 68.8)">Sd</text>
<text x="51.9" y="67.1">Q</text>
<text x="165.3" y="69.7">3900</text>
<text x="40.4" y="72.1">Cp</text>
<text x="47.8" y="76.7" transform="rotate(-90 47.8 76.7)">Cd</text>
<text x="51.9" y="77.2">Q</text>
<text x="211.5" y="72.9">IC11A</text>
<text x="247.1" y="72.9">IC11B</text>
<text x="269.9" y="72.9">IC11C</text>
<text x="48.8" y="79.7">4013</text>
<text x="94" y="83.6">IC10C</text>
<text x="161.3" y="82.4">IC10D</text>
<text x="212" y="79">4069</text>
<text x="247.6" y="79">4069</text>
<text x="270.4" y="79">4069</text>
<text x="82.7" y="84.9">3900</text>
<text x="115.1" y="112.7">IC16A</text>
<text x="44.8" y="117.8">IC15</text>
<text x="107.7" y="115.3">D</text>
<text x="115.1" y="117" transform="rotate(-90 115.1 117)">Sd</text>
<text x="119.3" y="115.3">Q</text>
<text x="44.6" y="122.9">4024</text>
<text x="107.7" y="120.4">Cp</text>
<text x="115.1" y="125" transform="rotate(-90 115.1 125)">Cd</text>
<text x="119.3" y="125.5">Q</text>
<text x="116.1" y="127.9">4013</text>
<text x="40.4" y="156">D</text>
<text x="48.4" y="153.3">IC9A</text>
<text x="51.9" y="156">Q</text>
<text x="40.4" y="161">Cp</text>
<text x="47.8" y="157.7" transform="rotate(-90 47.8 157.7)">Sd</text>
<text x="165.3" y="158.6">3900</text>
<text x="47.8" y="165.6" transform="rotate(-90 47.8 165.6)">Cd</text>
<text x="51.9" y="166.1">Q</text>
<text x="48.8" y="168.6">4013</text>
<text x="82.7" y="173.8">3900</text>
<text x="94" y="172.5">IC10A</text>
<text x="161.3" y="171.3">IC10B</text>
</g>
<g font-size="2.1" fill="#0000c2">
<text x="231.1" y="34.5">Width</text>
<text x="243.8" y="57.8">R61 or R50 may need adjusting</text>
<text x="243.8" y="59.9">depending on amplitude of ramp</text>
</g>
<g font-size="2.1" fill="#848400">
<text x="11.7" y="54.4">GLIDE_A</text>
<text x="112.4" y="58.2">KEYBOARD_VOLTAGE</text>
<text x="180.7" y="128">NOISE</text>
<text x="11.7" y="143.3">GLIDE_B</text>
<text x="273.7" y="139.4">MIX_OUT</text>
<text x="229.8" y="148.3">EXT_AUDIO</text>
</g>
<g font-size="2.1">
<text x="182.5" y="83.8">Saw1</text>
<text x="270.5" y="83.8">Pulse1</text>
<text x="203.2" y="95.2">Enhance1</text>
<text x="178.2" y="119.4">Square</text>
<text x="203.2" y="116.8">Enhance2</text>
<text x="180" y="121.9">Saw2</text>
<text x="110.5" y="191.8">Saw1</text>
<text x="141" y="191.8">Saw2</text>
<text x="110.5" y="194.3">Enhance1</text>
<text x="141" y="194.3">Enhance2</text>
</g>
<g font-size="1.8" fill="#840000">
<text x="35" y="11.9">1</text>
<text x="85" y="11.9">2</text>
<text x="135" y="11.9">3</text>
<text x="185" y="11.9">4</text>
<text x="235" y="11.9">5</text>
<text x="285" y="11.9">6</text>
<text x="81.4" y="27.9">C6</text>
<text x="10.4" y="35.9">A</text>
<text x="77.6" y="35.6">C3</text>
<text x="77.6" y="33">C4</text>
<text x="78.9" y="30.5">C5</text>
<text x="93.9" y="34.3">C</text>
<text x="285.4" y="35.9">A</text>
<text x="78.9" y="38.1">C2</text>
<text x="81.4" y="40.6">C1</text>
<text x="129.7" y="71.1">A6</text>
<text x="127.2" y="73.7">A5</text>
<text x="142.1" y="77.5">A</text>
<text x="127.2" y="81.3">A2</text>
<text x="129.7" y="83.8">A1</text>
<text x="10.4" y="85.9">B</text>
<text x="285.4" y="85.9">B</text>
<text x="217.3" y="95.2">C4</text>
<text x="218.6" y="92.7">C5</text>
<text x="221.1" y="90.2">C6</text>
<text x="217.3" y="97.8">C3</text>
<text x="218.6" y="100.3">C2</text>
<text x="233.6" y="96.5">C</text>
<text x="221.1" y="102.9">C1</text>
<text x="76.4" y="113">C5</text>
<text x="78.9" y="110.5">C6</text>
<text x="221.1" y="111.8">C6</text>
<text x="75.1" y="118.1">C3</text>
<text x="75.1" y="115.6">C4</text>
<text x="91.3" y="116.8">C</text>
<text x="217.3" y="119.4">C3</text>
<text x="217.3" y="116.8">C4</text>
<text x="218.6" y="114.3">C5</text>
<text x="233.6" y="118.1">C</text>
<text x="76.4" y="120.6">C2</text>
<text x="78.9" y="123.2">C1</text>
<text x="218.6" y="121.9">C2</text>
<text x="221.1" y="124.5">C1</text>
<text x="10.4" y="135.9">C</text>
<text x="285.4" y="135.9">C</text>
<text x="120.8" y="161.3">A6</text>
<text x="109.3" y="167.6">A</text>
<text x="123.3" y="163.8">A5</text>
<text x="124.6" y="166.4">A4</text>
<text x="120.8" y="174">A1</text>
<text x="123.3" y="171.4">A2</text>
<text x="124.6" y="168.9">A3</text>
<text x="10.4" y="185.9">D</text>
<text x="285.4" y="185.9">D</text>
<text x="123.3" y="186.7">1</text>
<text x="123.3" y="189.2">2</text>
<text x="123.3" y="191.8">3</text>
<text x="153.8" y="186.7">1</text>
<text x="153.8" y="189.2">2</text>
<text x="153.8" y="191.8">3</text>
<text x="123.3" y="194.3">4</text>
<text x="153.8" y="194.3">4</text>
<text x="35" y="199.9">1</text>
<text x="85" y="199.9">2</text>
<text x="135" y="199.9">3</text>
<text x="185" y="199.9">4</text>
<text x="235" y="199.9">5</text>
<text x="285" y="199.9">6</text>
</g>
<g font-size="1.8" fill="#008484">
<text x="186.4" y="16.3">+5V</text>
<text x="199.1" y="16.3">+5V</text>
<text x="209.2" y="16.3">+5V</text>
<text x="93.6" y="23.9">+5V</text>
<text x="80.8" y="25.1">S1B</text>
<text x="86.6" y="25.1">FT</text>
<text x="107.3" y="24.9">GND</text>
<text x="188.4" y="25.7">C76</text>
<text x="188.5" y="29.5">0.1uF</text>
<text x="201.1" y="25.7">C86</text>
<text x="201.2" y="29.5">0.1uF</text>
<text x="211.3" y="25.7">C87</text>
<text x="211.4" y="29.5">0.1uF</text>
<text x="132.6" y="37.4" transform="rotate(-90 132.6 37.4)">R52</text>
<text x="135.2" y="37.4" transform="rotate(-90 135.2 37.4)">33K</text>
<text x="186" y="41.4">GND</text>
<text x="198.7" y="41.4">GND</text>
<text x="208.9" y="41.4">GND</text>
<text x="26" y="47.8">GND</text>
<text x="230.8" y="43">+5V</text>
<text x="97.1" y="55.4">GND</text>
<text x="100" y="60">R58</text>
<text x="100.4" y="58">1M</text>
<text x="101.8" y="54.1">1nF</text>
<text x="108.2" y="54.1">C19</text>
<text x="233" y="55.4" transform="rotate(-90 233 55.4)">1M Log</text>
<text x="235.5" y="54" transform="rotate(-90 235.5 54)">VR2</text>
<text x="27.6" y="62">+5V</text>
<text x="38.7" y="61.8">GND</text>
<text x="155.3" y="65.6">6.8nF</text>
<text x="161.5" y="65.6">C22</text>
<text x="204.9" y="65.7">470K</text>
<text x="205.4" y="63.7">R61</text>
<text x="96.8" y="69.4">10nF</text>
<text x="103.1" y="69.4">C23</text>
<text x="129.1" y="68.3">S1A</text>
<text x="134.8" y="68.3">FT</text>
<text x="180.6" y="71.9">C24</text>
<text x="233" y="70.5" transform="rotate(-90 233 70.5)">91K</text>
<text x="235" y="70.5" transform="rotate(-90 235 70.5)">R50</text>
<text x="70.4" y="75.5" transform="rotate(-90 70.4 75.5)">R53</text>
<text x="72.9" y="76" transform="rotate(-90 72.9 76)">100K</text>
<text x="116" y="77.2">120K</text>
<text x="116.5" y="74.6">56K</text>
<text x="189.7" y="75.7">330K</text>
<text x="190.1" y="77.8">R60</text>
<text x="225.7" y="77.8">R59</text>
<text x="225.7" y="75.7">39K</text>
<text x="64.1" y="81.9" transform="rotate(-90 64.1 81.9)">R51</text>
<text x="66.6" y="81.9" transform="rotate(-90 66.6 81.9)">33K</text>
<text x="116" y="82.2">470K</text>
<text x="116" y="79.7">220K</text>
<text x="121.6" y="83.5">R46</text>
<text x="180.7" y="79.5">470nF</text>
<text x="116.9" y="84.8">1M</text>
<text x="220.5" y="87.3">S2B OSC1</text>
<text x="28.5" y="93.5">GND</text>
<text x="34.4" y="91">1nF</text>
<text x="40.9" y="91">C18</text>
<text x="207.4" y="98.6">150K</text>
<text x="207.9" y="100.6">R56</text>
<text x="248.6" y="101.8">R55</text>
<text x="78.3" y="107.6">S3B</text>
<text x="84" y="107.6">FT</text>
<text x="236.9" y="105.3" transform="rotate(-90 236.9 105.3)">VR19</text>
<text x="239.5" y="106.6" transform="rotate(-90 239.5 106.6)">50K Log</text>
<text x="248.1" y="103.8">150K</text>
<text x="96.2" y="109">+5V</text>
<text x="107.3" y="110">GND</text>
<text x="212.7" y="108.8">GND</text>
<text x="220.5" y="108.9">S4B OSC2</text>
<text x="206.7" y="118.3">R99</text>
<text x="236.8" y="115.1">GND</text>
<text x="132.6" y="122.5" transform="rotate(-90 132.6 122.5)">R98</text>
<text x="135.2" y="122.5" transform="rotate(-90 135.2 122.5)">33K</text>
<text x="206.2" y="120.3">150K</text>
<text x="248.1" y="123.4">R100</text>
<text x="248.1" y="125.4">150K</text>
<text x="212.7" y="131.6">GND</text>
<text x="236.9" y="126.9" transform="rotate(-90 236.9 126.9)">VR20</text>
<text x="239.5" y="128.2" transform="rotate(-90 239.5 128.2)">50K Log</text>
<text x="26" y="132.9">GND</text>
<text x="188.7" y="137.1" transform="rotate(-90 188.7 137.1)">VR13</text>
<text x="197.3" y="138">R102</text>
<text x="197.3" y="135.4">330K</text>
<text x="236.8" y="136.7">GND</text>
<text x="97.1" y="140.5">GND</text>
<text x="101.8" y="139.2">1nF</text>
<text x="108.2" y="139.2">C34</text>
<text x="191.2" y="138.3" transform="rotate(-90 191.2 138.3)">50K Log</text>
<text x="100" y="145">R57</text>
<text x="100.4" y="147">1M</text>
<text x="191.4" y="144.3">C35</text>
<text x="191.5" y="149.4">4.7uF</text>
<text x="258.2" y="148.1">150K</text>
<text x="27.6" y="150.9">+5V</text>
<text x="38.7" y="150.7">GND</text>
<text x="85.7" y="154.5">GND</text>
<text x="155.3" y="154.5">6.8nF</text>
<text x="161.5" y="154.5">C20</text>
<text x="188.5" y="155.7">GND</text>
<text x="258.2" y="150.2">R147</text>
<text x="96.8" y="158.3">10nF</text>
<text x="103.1" y="158.3">C21</text>
<text x="115.7" y="158.4">FT</text>
<text x="120.2" y="158.4">S3A</text>
<text x="70.4" y="164.4" transform="rotate(-90 70.4 164.4)">R54</text>
<text x="72.9" y="164.9" transform="rotate(-90 72.9 164.9)">100K</text>
<text x="132.5" y="167.3">120K</text>
<text x="133" y="164.8">56K</text>
<text x="138.1" y="166.1">R93</text>
<text x="64.1" y="172.1" transform="rotate(-90 64.1 172.1)">R97</text>
<text x="66.6" y="172.1" transform="rotate(-90 66.6 172.1)">33K</text>
<text x="132.5" y="172.4">470K</text>
<text x="132.5" y="169.9">220K</text>
<text x="34.4" y="179.9">1nF</text>
<text x="40.9" y="179.9">C33</text>
<text x="94.9" y="177.6">+5V</text>
<text x="133.4" y="174.9">1M</text>
<text x="138.1" y="176.2">R89</text>
<text x="28.5" y="182.4">GND</text>
<text x="105.1" y="183.9">+5V</text>
<text x="125.4" y="185">P20</text>
<text x="135.6" y="183.9">+5V</text>
<text x="155.9" y="185">P21</text>
<text x="104.7" y="196.4">GND</text>
<text x="130.1" y="192.9" transform="rotate(-90 130.1 192.9)">Enh1</text>
<text x="135.2" y="196.4">GND</text>
<text x="160.6" y="192.9" transform="rotate(-90 160.6 192.9)">Enh2</text>
</g>
<g font-size="1.8" fill="#008400">
<text x="121.6" y="75.9">R43 A4</text>
<text x="121.6" y="73.3">R42</text>
<text x="121.6" y="81">R45</text>
<text x="121.6" y="78.4">R44 A3</text>
<text x="138.1" y="173.7">R90</text>
<text x="138.1" y="171.1">R91</text>
<text x="138.1" y="168.6">R92</text>
</g>
<g font-size="1.4" fill="#008484">
<text x="54.3" y="30">Q2</text>
<text x="54.3" y="26.2">Q1</text>
<text x="37.8" y="33.8">CP</text>
<text x="54.3" y="33.8">Q3</text>
<text x="37.8" y="41.4">MR</text>
<text x="54.3" y="41.4">Q5</text>
<text x="54.3" y="37.6">Q4</text>
<text x="54.3" y="45.2">Q6</text>
<text x="158.5" y="44.5" transform="rotate(-90 158.5 44.5)">ON</text>
<text x="54.3" y="49">Q7</text>
<text x="152.7" y="48.3">O/I</text>
<text x="162.9" y="48.3">I/O</text>
<text x="153" y="54">IC17C</text>
<text x="162.3" y="54">4016</text>
<text x="54.3" y="111.2">Q1</text>
<text x="37.8" y="118.9">CP</text>
<text x="54.3" y="118.9">Q3</text>
<text x="54.3" y="115.1">Q2</text>
<text x="54.3" y="122.7">Q4</text>
<text x="37.8" y="126.5">MR</text>
<text x="54.3" y="130.3">Q6</text>
<text x="54.3" y="126.5">Q5</text>
<text x="158.5" y="129.6" transform="rotate(-90 158.5 129.6)">ON</text>
<text x="54.3" y="134.1">Q7</text>
<text x="152.7" y="133.3">I/O</text>
<text x="162.9" y="133.3">O/I</text>
<text x="152.1" y="139.1">4016</text>
<text x="160.5" y="139.1">IC17D</text>
</g>
<g font-size="1.4" fill="#840000">
<text x="160" y="43.8" transform="rotate(-90 160 43.8)">6</text>
<text x="232.2" y="47.6" transform="rotate(-90 232.2 47.6)">1</text>
<text x="153.3" y="49.8">9</text>
<text x="163.4" y="49.8">8</text>
<text x="229.2" y="52.1">2</text>
<text x="232.2" y="57.8" transform="rotate(-90 232.2 57.8)">3</text>
<text x="238.5" y="98.4" transform="rotate(-90 238.5 98.4)">3</text>
<text x="241.2" y="102.9">2</text>
<text x="238.5" y="108.6" transform="rotate(-90 238.5 108.6)">1</text>
<text x="238.5" y="120" transform="rotate(-90 238.5 120)">3</text>
<text x="241.2" y="124.5">2</text>
<text x="160" y="129.3" transform="rotate(-90 160 129.3)">12</text>
<text x="190.2" y="130.2" transform="rotate(-90 190.2 130.2)">3</text>
<text x="238.5" y="130.2" transform="rotate(-90 238.5 130.2)">1</text>
<text x="152.9" y="134.9">11</text>
<text x="163" y="134.9">10</text>
<text x="192.9" y="134.6">2</text>
<text x="190.2" y="140.3" transform="rotate(-90 190.2 140.3)">1</text>
</g>
<g font-size="1.4" fill="#0000c2">
<text x="73.7" y="190.4">Headers for Enhanced waveform</text>
<text x="73.7" y="191.8">daughter PCB which implements</text>
<text x="73.7" y="193.2">a PWM modulated waveform like</text>
<text x="73.7" y="194.6">the one in the Gnat</text>
</g>
<g font-size="1.1" fill="#008484">
<text x="87.4" y="28.6">C6</text>
<text x="83.6" y="33.6">C4</text>
<text x="84.8" y="31.1">C5</text>
<text x="83.6" y="36.2">C3</text>
<text x="84.8" y="38.7">C2</text>
<text x="87.4" y="41.3">C1</text>
<text x="135.6" y="71.7">A6</text>
<text x="131.8" y="76.8">A4</text>
<text x="133.1" y="74.3">A5</text>
<text x="131.8" y="79.4">A3</text>
<text x="133.1" y="81.9">A2</text>
<text x="135.6" y="84.4">A1</text>
<text x="223.3" y="95.9">C4</text>
<text x="224.5" y="93.3">C5</text>
<text x="227.1" y="90.8">C6</text>
<text x="223.3" y="98.4">C3</text>
<text x="224.5" y="101">C2</text>
<text x="227.1" y="103.5">C1</text>
<text x="82.3" y="113.7">C5</text>
<text x="84.8" y="111.1">C6</text>
<text x="227.1" y="112.4">C6</text>
<text x="81" y="118.7">C3</text>
<text x="81" y="116.2">C4</text>
<text x="223.3" y="117.5">C4</text>
<text x="224.5" y="114.9">C5</text>
<text x="82.3" y="121.3">C2</text>
<text x="84.8" y="123.8">C1</text>
<text x="223.3" y="120">C3</text>
<text x="224.5" y="122.5">C2</text>
<text x="227.1" y="125.1">C1</text>
<text x="115.7" y="161.9">A6</text>
<text x="118.3" y="164.5">A5</text>
<text x="119.6" y="167">A4</text>
<text x="118.3" y="172.1">A2</text>
<text x="119.6" y="169.5">A3</text>
<text x="115.7" y="174.6">A1</text>
</g>
<g font-size=".4" fill="#008484">
<text x="91.3" y="34.7">C</text>
<text x="139.5" y="77.8">A</text>
<text x="231" y="96.9">C</text>
<text x="88.7" y="117.2">C</text>
<text x="231" y="118.5">C</text>
<text x="113" y="168">A</text>
</g>
</svg>
